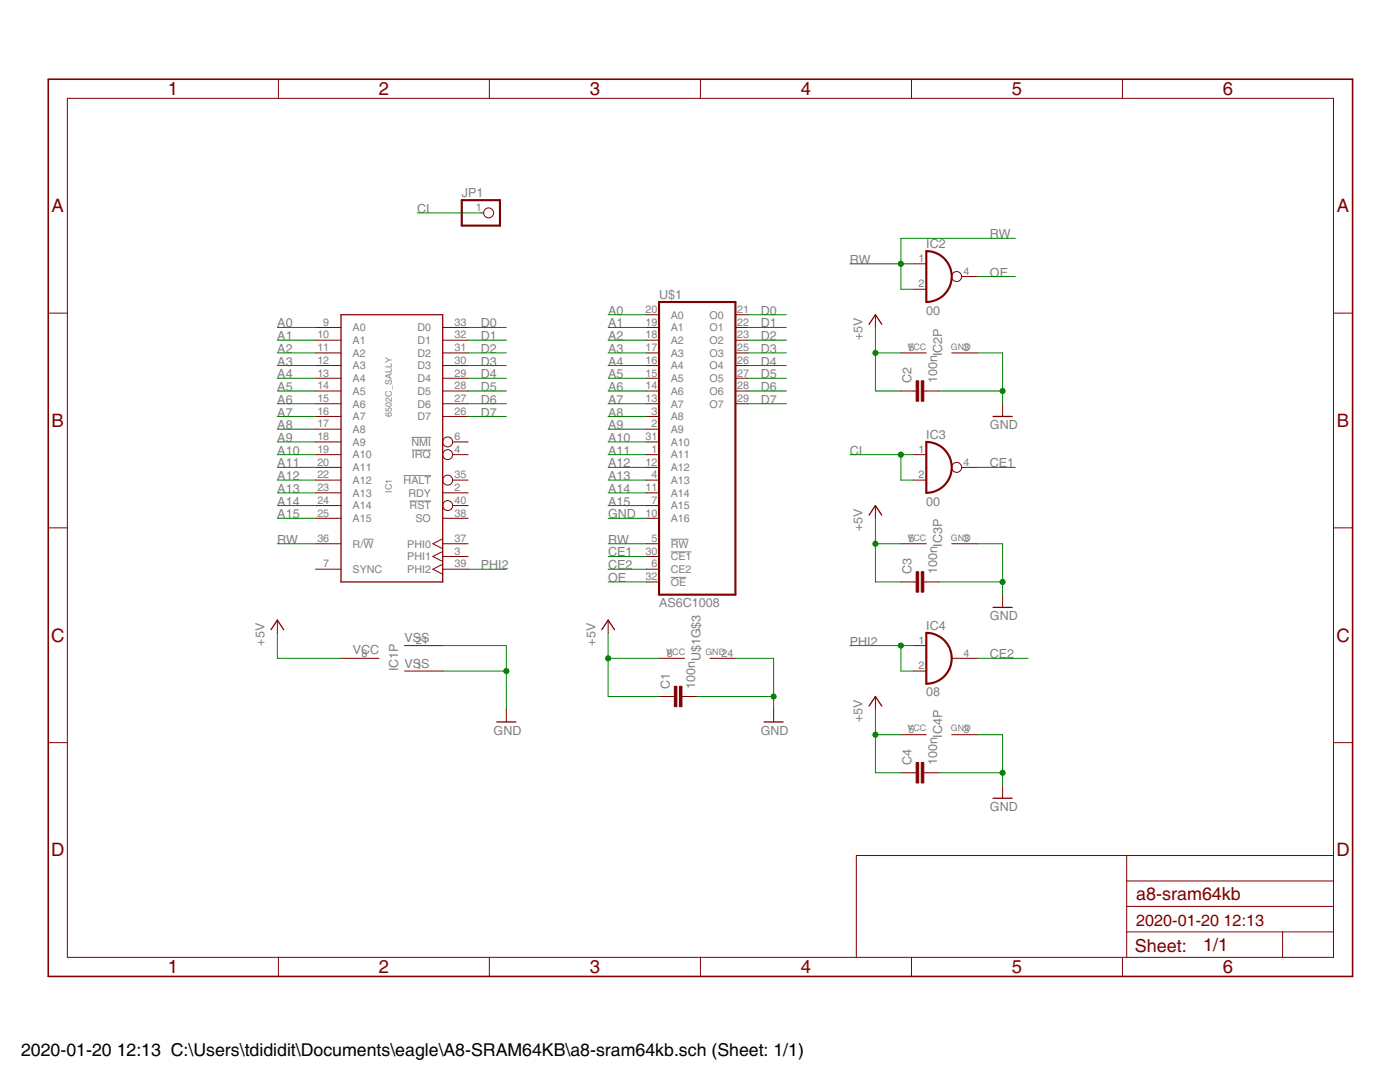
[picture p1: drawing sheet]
<svg xmlns="http://www.w3.org/2000/svg" width="279mm" height="216mm" viewBox="0 0 279 216" stroke-linecap="round" stroke-linejoin="round" font-family="sans-serif">
<path d="M80.6 94.9h5.4M81.7 100h4.3M82.1 87.3h3.9M82.2 89.8h3.8M72.5 107.6h2M133.9 107.6h3.5M133.9 115.2h3M133.9 110.1h4.1" fill="none" stroke="#808080" stroke-width=".2"/>
<path d="M68.1 62.8h20.2v53.3h-20.2zM173.4 64.7l1.3-1.9 1.3 1.9M198.2 83.1h3.8M173.4 102.8l1.3-1.9 1.3 1.9M54.1 125.6l1.3-1.9 1.2 1.9M120.1 125.6l1.3-1.9 1.2 1.9M198.2 121.2h3.8M99.1 144.1h3.9M152.5 144.1h3.8M173.4 140.9l1.3-1.9 1.3 1.9M198.2 159.3h3.8" fill="none" stroke="#800000" stroke-width=".25"/>
<g fill="none" stroke="#800000" stroke-width=".2">
<path d="M13.4 19.6h252.7v171.4h-252.7zM55.6 15.8v3.8M97.7 15.8v3.8M139.8 15.8v3.8M181.9 15.8v3.8M224 15.8v3.8M96 42.5h.5M182.3 52.6h2.6M182.3 57.7h2.6M191.9 55.2h3.1M9.6 62.5h3.8M63 65.3h5.1"/>
<path d="M63 67.9h5.1M63 70.4h5.1M63 72.9h5.1M63 75.5h5.1M63 78h5.1M88.3 65.3h5.1M88.3 67.9h5.1M88.3 70.4h5.1M88.3 72.9h5.1M88.3 75.5h5.1M88.3 78h5.1M129 65.3h2.5"/>
<path d="M129 67.9h2.5M129 70.4h2.5M129 72.9h2.5M129 75.5h2.5M129 78h2.5M129 62.8h2.5M146.8 65.3h2.5M146.8 67.9h2.5M146.8 70.4h2.5M146.8 72.9h2.5M146.8 75.5h2.5M146.8 78h2.5"/>
<path d="M146.8 62.8h2.5M174.7 62.8v2.5M179.8 70.4h5.1M179.8 78h3M184.4 78h3M189.9 70.4h5.1M266.1 62.5h3.8M63 80.6h5.1M63 83.1h5.1M63 85.6h5.1M63 88.2h5.1M63 90.7h5.1"/>
<path d="M63 93.3h5.1M63 95.8h5.1M63 98.3h5.1M88.3 80.6h5.1M88.3 83.1h5.1M88.3 98.3h5.1M90.3 88.2h3.1M90.3 90.7h3.1M90.3 95.8h3.1M129 80.6h2.5M129 83.1h2.5M129 85.6h2.5"/>
<path d="M129 88.2h2.5M129 90.7h2.5M129 93.3h2.5M129 95.8h2.5M129 98.3h2.5M146.8 80.6h2.5M182.3 90.7h2.6M182.3 95.8h2.6M191.9 93.3h3.1M200.1 80.6v2.5M9.6 105.3h3.8M63 100.9h5.1"/>
<path d="M63 103.4h5.1M63 108.5h5.1M63 113.6h5.1M88.3 103.4h5.1M88.3 107.5l-1.9 1 1.9 1M88.3 108.5h5.1M88.3 112.6l-1.9 1 1.9 1M88.3 113.6h5.1M88.3 110l-1.9 1 1.9 1M88.3 111h5.1M90.3 100.9h3.1M129 100.9h2.5"/>
<path d="M129 103.4h2.5M129 108.5h2.5M129 113.6h2.5M129 111h2.5M129 116.1h2.5M174.7 100.9v2.5M179.8 108.5h5.1M179.8 116.1h3M184.4 116.1h3M189.9 108.5h5.1M200.1 118.7v2.5M266.1 105.3h3.8"/>
<path d="M55.4 123.7v2.6M68.1 131.4h7.5M80.7 133.9h7.6M80.7 128.8h7.6M121.4 123.7v2.6M131.5 131.4h5.1M131.5 139h3.1M136.1 139h3M141.7 131.4h5.1M174.7 139v2.5M182.3 133.9h2.6M182.3 128.8h2.6"/>
<path d="M189.9 131.4h5.1M9.6 148.2h3.8M101 141.5v2.6M154.4 141.5v2.6M179.8 146.6h5.1M179.8 154.2h3M184.4 154.2h3M189.9 146.6h5.1M200.1 156.7v2.6M266.1 148.2h3.8M224.9 170.7v20.3M224.9 175.8h41.2"/>
<path d="M266.1 170.7h-95.2v20.3M55.6 191v3.8M97.7 191v3.8M139.8 191v3.8M181.9 191v3.8M224 191v3.8M224.9 185.9h41.2M224.9 180.9h41.2M256 185.9v5.1"/>
<circle cx="97.5" cy="42.5" r=".99"/>
<circle cx="190.9" cy="55.2" r=".99"/>
<circle cx="89.3" cy="95.8" r=".99"/>
<circle cx="89.3" cy="90.7" r=".99"/>
<circle cx="89.3" cy="88.2" r=".99"/>
<circle cx="190.9" cy="93.3" r=".99"/>
<circle cx="89.3" cy="100.9" r=".99"/>
</g>
<path d="M92.2 39.9h7.6v5.1h-7.6zM184.9 50.1a5.1 5.1 0 0 1 5 5.1 5.1 5.1 0 0 1-5 5.1zM131.5 60.3h15.3v58.4h-15.3zM184.9 88.2a5.1 5.1 0 0 1 5 5.1 5.1 5.1 0 0 1-5 5zM184.9 126.3a5.1 5.1 0 0 1 5 5.1 5.1 5.1 0 0 1-5 5z" fill="none" stroke="#800000" stroke-width=".42"/>
<g fill="#800000" stroke="#800000" stroke-width=".2">
<path d="M135.6 136.9h.5v4.1h-.5z"/>
<path d="M134.6 136.9h.5v4.1h-.5z"/>
<path d="M183.9 76h.5v4.1h-.5z"/>
<path d="M182.8 76h.5v4.1h-.5z"/>
<path d="M183.9 114.1h.5v4.1h-.5z"/>
<path d="M182.8 114.1h.5v4.1h-.5z"/>
<path d="M183.9 152.2h.5v4h-.5z"/>
<path d="M182.8 152.2h.5v4h-.5z"/>
</g>
<path d="M9.6 15.8h260.3v179h-260.3z" fill="none" stroke="#800000" stroke-width=".32"/>
<g fill="none" stroke="#008000" stroke-width=".2">
<path d="M83.3 42.5h12.7M169.6 52.6h12.7M195 55.2h7.6M202.6 47.6h-22.8v10.1h2.5M55.4 65.3h7.6M55.4 67.9h7.6M55.4 70.4h7.6M55.4 72.9h7.6M55.4 75.5h7.6M55.4 78h7.6M93.4 65.3h7.6M93.4 67.9h7.6"/>
<path d="M93.4 70.4h7.6M93.4 72.9h7.6M93.4 75.5h7.6M93.4 78h7.6M121.4 62.8h7.6M121.4 65.3h7.6M121.4 67.9h7.6M121.4 70.4h7.6M121.4 72.9h7.6M121.4 75.5h7.6M121.4 78h7.6M149.3 62.8h7.6"/>
<path d="M149.3 65.3h7.6M149.3 67.9h7.6M149.3 70.4h7.6M149.3 72.9h7.6M149.3 75.5h7.6M149.3 78h7.6M174.7 70.4h5.1M174.7 65.3v12.7h5.1M187.4 78h12.7M195 70.4h5.1v10.2M55.4 80.6h7.6M55.4 83.1h7.6"/>
<path d="M55.4 85.6h7.6M55.4 88.2h7.6M55.4 90.7h7.6M55.4 93.3h7.6M55.4 95.8h7.6M55.4 98.3h7.6M93.4 80.6h7.6M93.4 83.1h7.6M121.4 80.6h7.6M121.4 83.1h7.6M121.4 85.6h7.6M121.4 88.2h7.6"/>
<path d="M121.4 90.7h7.6M121.4 93.3h7.6M121.4 95.8h7.6M121.4 98.3h7.6M149.3 80.6h7.6M169.6 90.7h12.7M179.8 90.7v5.1h2.5M195 93.3h7.6M55.4 108.5h7.6M55.4 100.9h7.6M55.4 103.4h7.6M93.4 113.6h7.6"/>
<path d="M121.4 108.5h7.6M121.4 113.6h7.6M121.4 100.9h7.6M121.4 116.1h7.6M121.4 103.4h7.6M121.4 111h7.6M174.7 108.5h5.1M174.7 103.4v12.7h5.1M187.4 116.1h12.7M195 108.5h5.1v10.2M55.4 126.3v5.1h12.7M88.3 128.8h12.7v12.7"/>
<path d="M88.3 133.9h12.7M121.4 131.4h10.1M121.4 126.3v12.7h10.1M139.1 139h15.3M146.8 131.4h7.6v10.1M169.6 128.8h12.7M179.8 128.8v5.1h2.5M195 131.4h10.2M174.7 141.5v12.7h5.1M174.7 146.6h5.1M187.4 154.2h12.7M195 146.6h5.1v10.1"/>
</g>
<g fill="#008000" stroke="#008000" stroke-width=".2">
<circle cx="179.8" cy="52.6" r=".51"/>
<circle cx="179.8" cy="128.8" r=".51"/>
<circle cx="121.4" cy="131.4" r=".51"/>
<circle cx="174.7" cy="70.4" r=".51"/>
<circle cx="174.7" cy="108.5" r=".51"/>
<circle cx="174.7" cy="146.6" r=".51"/>
<circle cx="101" cy="133.9" r=".51"/>
<circle cx="154.4" cy="139" r=".51"/>
<circle cx="200.1" cy="78" r=".51"/>
<circle cx="200.1" cy="116.1" r=".51"/>
<circle cx="200.1" cy="154.2" r=".51"/>
<circle cx="179.8" cy="90.7" r=".51"/>
</g>
<g font-size="3.7" fill="#800000">
<text x="33.5" y="19">1</text>
<text x="75.6" y="19">2</text>
<text x="117.7" y="19">3</text>
<text x="159.8" y="19">4</text>
<text x="201.9" y="19">5</text>
<text x="244.1" y="19">6</text>
<text x="10.3" y="42.3">A</text>
<text x="266.8" y="42.3">A</text>
<text x="10.3" y="85.2">B</text>
<text x="266.8" y="85.2">B</text>
<text x="10.2" y="128">C</text>
<text x="266.7" y="128">C</text>
<text x="10.2" y="170.9">D</text>
<text x="266.7" y="170.9">D</text>
<text x="33.5" y="194.2">1</text>
<text x="75.6" y="194.2">2</text>
<text x="117.7" y="194.2">3</text>
<text x="159.8" y="194.2">4</text>
<text x="201.9" y="194.2">5</text>
<text x="244.1" y="194.2">6</text>
</g>
<g font-size="3.6" fill="#800000">
<text x="226.8" y="179.6">a8-sram64kb</text>
<text x="226.5" y="189.9">Sheet:</text>
<text x="240.1" y="189.8">1/1</text>
</g>
<g font-size="3.5">
<text x="4.2" y="210.7">2020-01-20</text>
<text x="23.3" y="210.7">12:13 C:\Users\tdididit\Documents\eagle\A8-SRAM64KB\a8-sram64kb.sch (Sheet: 1/1)</text>
</g>
<g font-size="3.2" fill="#800000">
<text x="226.8" y="184.7">2020-01-20</text>
<text x="244.2" y="184.7">12:13</text>
</g>
<g font-size="2.5" fill="#808080">
<text x="92.2" y="39.3">JP1</text>
<text x="83.3" y="42.5">CI</text>
<text x="197.6" y="47.6">RW</text>
<text x="169.6" y="52.6">RW</text>
<text x="184.9" y="49.5">IC2</text>
<text x="131.5" y="59.6">U$1</text>
<text x="197.6" y="55.2">OE</text>
<text x="55.3" y="65.3">A0</text>
<text x="96" y="65.3">D0</text>
<text x="121.4" y="62.8">A0</text>
<text x="121.4" y="65.3">A1</text>
<text x="151.8" y="62.8">D0</text>
<text x="151.8" y="65.3">D1</text>
<text x="184.9" y="62.8">00</text>
<text x="55.3" y="67.9">A1</text>
<text x="55.3" y="70.4">A2</text>
<text x="96" y="67.9">D1</text>
<text x="96" y="70.4">D2</text>
<text x="121.4" y="67.9">A2</text>
<text x="121.4" y="70.4">A3</text>
<text x="151.8" y="67.9">D2</text>
<text x="151.8" y="70.4">D3</text>
<text x="172.2" y="67.9" transform="rotate(-90 172.2 67.9)">+5V</text>
<text x="188" y="71" transform="rotate(-90 188 71)">IC2P</text>
<text x="55.3" y="73">A3</text>
<text x="55.3" y="75.5">A4</text>
<text x="96" y="73">D3</text>
<text x="96" y="75.5">D4</text>
<text x="121.4" y="73">A4</text>
<text x="121.4" y="75.5">A5</text>
<text x="151.8" y="73">D4</text>
<text x="151.8" y="75.5">D5</text>
<text x="181.9" y="76.5" transform="rotate(-90 181.9 76.5)">C2</text>
<text x="187" y="76.5" transform="rotate(-90 187 76.5)">100n</text>
<text x="55.3" y="78">A5</text>
<text x="55.3" y="80.6">A6</text>
<text x="55.3" y="83.1">A7</text>
<text x="96" y="78">D5</text>
<text x="96" y="80.6">D6</text>
<text x="96" y="83.1">D7</text>
<text x="121.4" y="78">A6</text>
<text x="121.4" y="80.6">A7</text>
<text x="121.4" y="83.1">A8</text>
<text x="151.8" y="78">D6</text>
<text x="151.8" y="80.6">D7</text>
<text x="55.3" y="85.6">A8</text>
<text x="55.3" y="88.2">A9</text>
<text x="121.4" y="85.6">A9</text>
<text x="121.4" y="88.2">A10</text>
<text x="184.9" y="87.6">IC3</text>
<text x="197.6" y="85.6">GND</text>
<text x="55.3" y="90.7">A10</text>
<text x="55.3" y="93.3">A11</text>
<text x="55.3" y="95.8">A12</text>
<text x="121.4" y="90.7">A11</text>
<text x="121.4" y="93.3">A12</text>
<text x="121.4" y="95.8">A13</text>
<text x="169.6" y="90.7">CI</text>
<text x="197.6" y="93.3">CE1</text>
<text x="55.3" y="98.3">A13</text>
<text x="55.3" y="100.9">A14</text>
<text x="121.4" y="98.3">A14</text>
<text x="121.4" y="100.9">A15</text>
<text x="184.9" y="100.9">00</text>
<text x="55.3" y="103.4">A15</text>
<text x="121.4" y="103.4">GND</text>
<text x="172.2" y="106" transform="rotate(-90 172.2 106)">+5V</text>
<text x="55.3" y="108.5">RW</text>
<text x="96" y="113.6">PHI2</text>
<text x="121.4" y="108.5">RW</text>
<text x="121.4" y="111">CE1</text>
<text x="121.4" y="113.6">CE2</text>
<text x="188" y="109.1" transform="rotate(-90 188 109.1)">IC3P</text>
<text x="121.4" y="116.1">OE</text>
<text x="181.9" y="114.6" transform="rotate(-90 181.9 114.6)">C3</text>
<text x="187" y="114.6" transform="rotate(-90 187 114.6)">100n</text>
<text x="131.5" y="121.2">AS6C1008</text>
<text x="184.9" y="125.6">IC4</text>
<text x="197.6" y="123.7">GND</text>
<text x="52.8" y="128.8" transform="rotate(-90 52.8 128.8)">+5V</text>
<text x="70.4" y="130.6">VCC</text>
<text x="80.7" y="128.2">VSS</text>
<text x="118.8" y="128.8" transform="rotate(-90 118.8 128.8)">+5V</text>
<text x="139.8" y="132" transform="rotate(-90 139.8 132)">U$1G$3</text>
<text x="169.6" y="128.8">PHI2</text>
<text x="197.6" y="131.4">CE2</text>
<text x="79.5" y="133.9" transform="rotate(-90 79.5 133.9)">IC1P</text>
<text x="80.7" y="133.3">VSS</text>
<text x="133.7" y="137.4" transform="rotate(-90 133.7 137.4)">C1</text>
<text x="138.8" y="137.4" transform="rotate(-90 138.8 137.4)">100n</text>
<text x="184.9" y="139">08</text>
<text x="98.5" y="146.6">GND</text>
<text x="151.8" y="146.6">GND</text>
<text x="172.2" y="144.1" transform="rotate(-90 172.2 144.1)">+5V</text>
<text x="188" y="147.2" transform="rotate(-90 188 147.2)">IC4P</text>
<text x="181.9" y="152.7" transform="rotate(-90 181.9 152.7)">C4</text>
<text x="187" y="152.7" transform="rotate(-90 187 152.7)">100n</text>
<text x="197.6" y="161.8">GND</text>
</g>
<g font-size="2.1" fill="#808080">
<text x="95" y="42.1">1</text>
<text x="183.3" y="52.3">1</text>
<text x="183.3" y="57.4">2</text>
<text x="192.3" y="54.8">4</text>
<text x="64.5" y="65">9</text>
<text x="90.7" y="65">33</text>
<text x="128.8" y="65">19</text>
<text x="128.8" y="62.4">20</text>
<text x="133.9" y="63.6">A0</text>
<text x="141.6" y="63.6">O0</text>
<text x="147.1" y="62.4">21</text>
<text x="147.1" y="65">22</text>
<text x="63.3" y="67.5">10</text>
<text x="63.3" y="70.1">11</text>
<text x="70.4" y="66.1">A0</text>
<text x="70.4" y="68.6">A1</text>
<text x="70.4" y="71.2">A2</text>
<text x="83.3" y="66.1">D0</text>
<text x="83.3" y="68.6">D1</text>
<text x="83.3" y="71.2">D2</text>
<text x="90.7" y="67.5">32</text>
<text x="90.7" y="70.1">31</text>
<text x="128.8" y="70.1">17</text>
<text x="128.8" y="67.5">18</text>
<text x="133.9" y="71.2">A3</text>
<text x="133.9" y="68.6">A2</text>
<text x="133.9" y="66.1">A1</text>
<text x="141.6" y="66.1">O1</text>
<text x="141.6" y="68.6">O2</text>
<text x="141.6" y="71.2">O3</text>
<text x="147.1" y="67.5">23</text>
<text x="147.1" y="70.1">25</text>
<text x="181.3" y="70.1">5</text>
<text x="192.3" y="70.1">3</text>
<text x="63.3" y="72.6">12</text>
<text x="63.3" y="75.1">13</text>
<text x="63.3" y="77.7">14</text>
<text x="70.4" y="73.7">A3</text>
<text x="70.4" y="76.3">A4</text>
<text x="83.3" y="73.7">D3</text>
<text x="83.3" y="76.3">D4</text>
<text x="90.7" y="72.6">30</text>
<text x="90.7" y="75.1">29</text>
<text x="90.7" y="77.7">28</text>
<text x="128.8" y="77.7">14</text>
<text x="128.8" y="75.1">15</text>
<text x="128.8" y="72.6">16</text>
<text x="133.9" y="76.3">A5</text>
<text x="133.9" y="73.7">A4</text>
<text x="141.6" y="73.7">O4</text>
<text x="141.6" y="76.3">O5</text>
<text x="147.1" y="72.6">26</text>
<text x="147.1" y="75.1">27</text>
<text x="147.1" y="77.7">28</text>
<text x="63.3" y="80.2">15</text>
<text x="63.3" y="82.8">16</text>
<text x="70.4" y="78.8">A5</text>
<text x="70.4" y="81.3">A6</text>
<text x="70.4" y="83.9">A7</text>
<text x="83.3" y="78.8">D5</text>
<text x="83.3" y="81.3">D6</text>
<text x="83.3" y="83.9">D7</text>
<text x="90.7" y="80.2">27</text>
<text x="90.7" y="82.8">26</text>
<text x="128.8" y="80.2">13</text>
<text x="130" y="82.8">3</text>
<text x="133.9" y="81.3">A7</text>
<text x="133.9" y="78.8">A6</text>
<text x="133.9" y="83.9">A8</text>
<text x="141.6" y="78.8">O6</text>
<text x="141.6" y="81.3">O7</text>
<text x="147.1" y="80.2">29</text>
<text x="63.3" y="85.3">17</text>
<text x="63.3" y="87.8">18</text>
<text x="70.4" y="86.4">A8</text>
<text x="70.4" y="88.9">A9</text>
<text x="82.1" y="88.9">NMI</text>
<text x="90.7" y="87.8">6</text>
<text x="128.8" y="87.8">31</text>
<text x="130" y="85.3">2</text>
<text x="133.9" y="88.9">A10</text>
<text x="133.9" y="86.4">A9</text>
<text x="63.3" y="90.4">19</text>
<text x="63.3" y="92.9">20</text>
<text x="63.3" y="95.4">22</text>
<text x="70.4" y="91.5">A10</text>
<text x="70.4" y="94">A11</text>
<text x="82.2" y="91.5">IRQ</text>
<text x="90.7" y="90.4">4</text>
<text x="90.7" y="95.4">35</text>
<text x="128.8" y="92.9">12</text>
<text x="130" y="90.4">1</text>
<text x="130" y="95.4">4</text>
<text x="133.9" y="94">A12</text>
<text x="133.9" y="91.5">A11</text>
<text x="183.3" y="90.4">1</text>
<text x="183.3" y="95.4">2</text>
<text x="192.3" y="92.9">4</text>
<text x="63.3" y="98">23</text>
<text x="63.3" y="100.5">24</text>
<text x="70.4" y="96.6">A12</text>
<text x="70.4" y="99.1">A13</text>
<text x="70.4" y="101.6">A14</text>
<text x="80.6" y="96.6">HALT</text>
<text x="81.5" y="99.1">RDY</text>
<text x="81.7" y="101.6">RST</text>
<text x="90.7" y="98">2</text>
<text x="90.7" y="100.5">40</text>
<text x="128.8" y="98">11</text>
<text x="130" y="100.5">7</text>
<text x="133.9" y="96.6">A13</text>
<text x="133.9" y="99.1">A14</text>
<text x="133.9" y="101.6">A15</text>
<text x="63.3" y="103.1">25</text>
<text x="70.4" y="104.2">A15</text>
<text x="82.9" y="104.2">SO</text>
<text x="90.7" y="103.1">38</text>
<text x="128.8" y="103.1">10</text>
<text x="133.9" y="104.2">A16</text>
<text x="63.3" y="108.1">36</text>
<text x="64.5" y="113.2">7</text>
<text x="70.4" y="109.3">R/W</text>
<text x="81.3" y="109.3">PHI0</text>
<text x="81.3" y="111.8">PHI1</text>
<text x="90.7" y="108.1">37</text>
<text x="90.7" y="113.2">39</text>
<text x="90.7" y="110.7">3</text>
<text x="128.8" y="110.7">30</text>
<text x="130" y="113.2">6</text>
<text x="130" y="108.1">5</text>
<text x="133.9" y="111.8">CE1</text>
<text x="133.9" y="109.3">RW</text>
<text x="181.3" y="108.1">5</text>
<text x="192.3" y="108.1">3</text>
<text x="70.4" y="114.3">SYNC</text>
<text x="81.3" y="114.3">PHI2</text>
<text x="128.8" y="115.8">32</text>
<text x="133.9" y="114.3">CE2</text>
<text x="133.9" y="116.9">OE</text>
<text x="72.1" y="131">8</text>
<text x="83.1" y="128.5">21</text>
<text x="133.1" y="131">8</text>
<text x="144" y="131">24</text>
<text x="183.3" y="128.5">1</text>
<text x="192.3" y="131">4</text>
<text x="83.1" y="133.5">1</text>
<text x="183.3" y="133.5">2</text>
<text x="181.3" y="146.2">5</text>
<text x="192.3" y="146.2">3</text>
</g>
<g font-size="1.8" fill="#808080">
<text x="181.1" y="69.8">VCC</text>
<text x="189.8" y="69.8">GND</text>
<text x="78.2" y="83.1" transform="rotate(-90 78.2 83.1)">6502C_SALLY</text>
<text x="78.2" y="98.3" transform="rotate(-90 78.2 98.3)">IC1</text>
<text x="181.1" y="107.9">VCC</text>
<text x="189.8" y="107.9">GND</text>
<text x="133" y="130.7">VCC</text>
<text x="140.8" y="130.7">GND</text>
<text x="181.1" y="146">VCC</text>
<text x="189.8" y="146">GND</text>
</g>
</svg>
